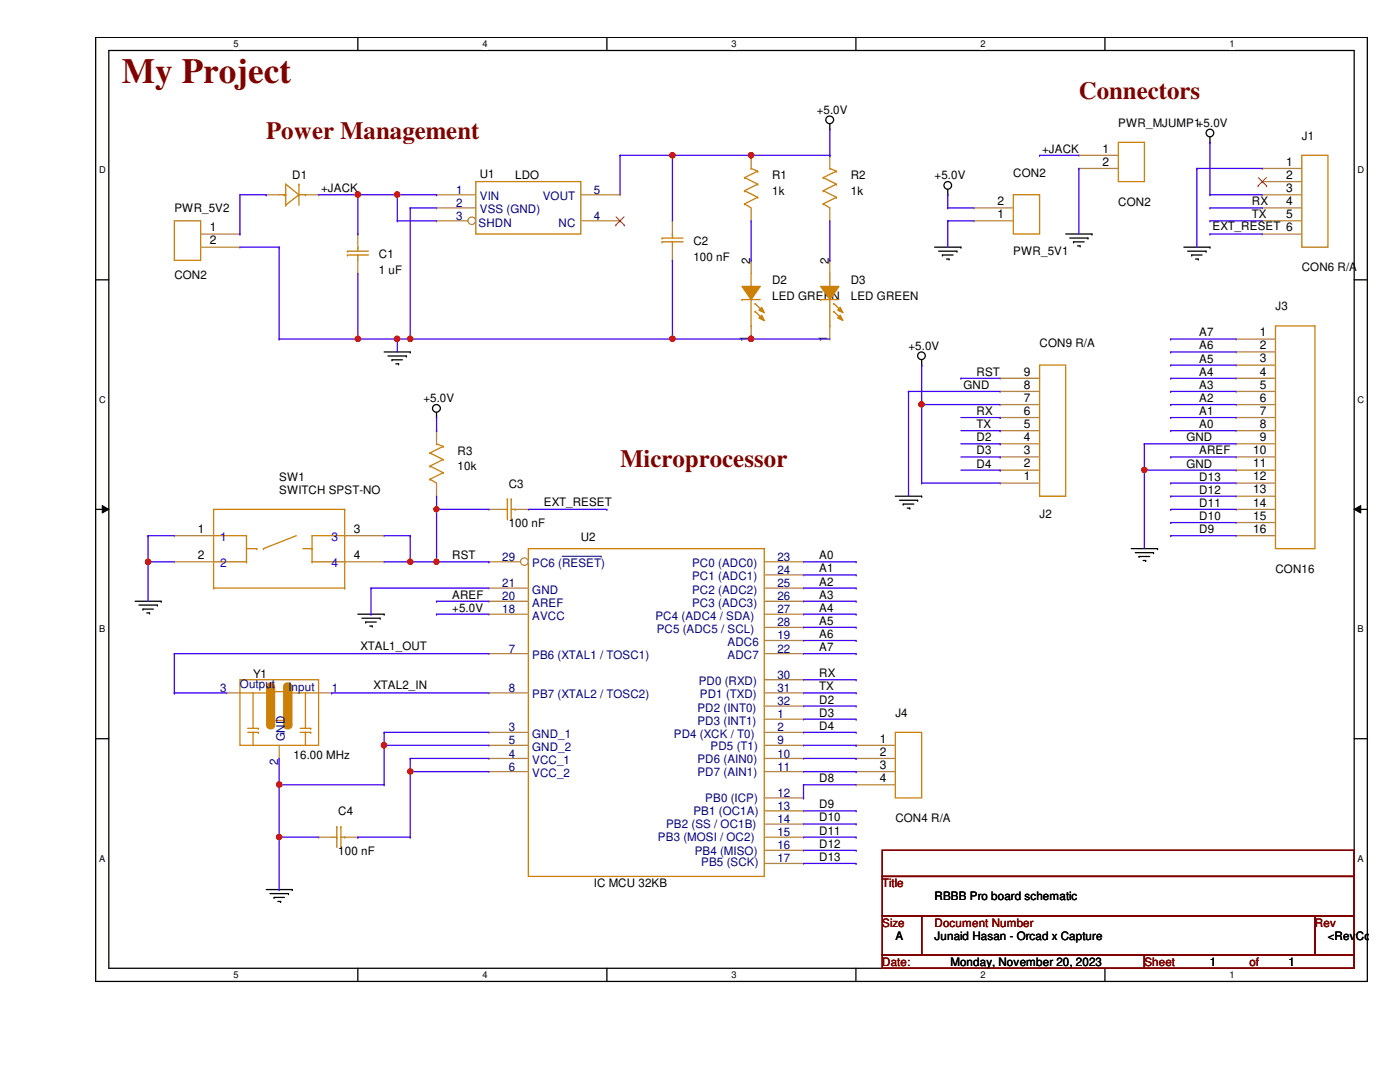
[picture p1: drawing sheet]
<svg xmlns="http://www.w3.org/2000/svg" width="279mm" height="216mm" viewBox="0 0 279 216" stroke-linecap="round" stroke-linejoin="round" font-family="sans-serif">
<path d="M19.1 7.5h253.8v188.3h-253.8zM21.7 10.1h248.6v183.1h-248.6z" fill="none" stroke="#000" stroke-width=".25"/>
<g fill="#fff">
<path d="M46.6 7.7h1v2.1h-1z"/>
<path d="M46.6 193.5h1v2.1h-1z"/>
</g>
<path d="M71.4 7.5v2.6M71.4 193.2v2.6" fill="none" stroke="#000" stroke-width=".25"/>
<g fill="#fff">
<path d="M96.3 7.7h1v2.1h-1z"/>
<path d="M96.3 193.5h1v2.1h-1z"/>
</g>
<path d="M121.1 7.5v2.6M121.1 193.2v2.6" fill="none" stroke="#000" stroke-width=".25"/>
<g fill="#fff">
<path d="M146 7.7h1v2.1h-1z"/>
<path d="M146 193.5h1v2.1h-1z"/>
</g>
<path d="M170.8 7.5v2.6M170.8 193.2v2.6" fill="none" stroke="#000" stroke-width=".25"/>
<g fill="#fff">
<path d="M195.7 7.7h1v2.1h-1z"/>
<path d="M195.7 193.5h1v2.1h-1z"/>
</g>
<path d="M220.5 7.5v2.6M220.5 193.2v2.6" fill="none" stroke="#000" stroke-width=".25"/>
<g fill="#fff">
<path d="M245.4 7.7h1v2.1h-1z"/>
<path d="M245.4 193.5h1v2.1h-1z"/>
<path d="M19.8 32.9h1.3v2.1h-1.3z"/>
<path d="M270.9 32.9h1.3v2.1h-1.3z"/>
<path d="M19.8 78.7h1.3v2.1h-1.3z"/>
<path d="M270.9 78.7h1.3v2.1h-1.3z"/>
</g>
<path d="M19.1 55.8h2.6M270.3 55.8h2.6" fill="none" stroke="#000" stroke-width=".25"/>
<g fill="#fff">
<path d="M19.8 124.5h1.2v2.1h-1.2z"/>
<path d="M270.9 124.5h1.3v2.1h-1.3z"/>
</g>
<path d="M19.1 101.6h2.6M270.3 101.6h2.6" fill="none" stroke="#000" stroke-width=".25"/>
<path d="M20.4 100.9l1.3 .7-1.3 .8zM270.3 101.6l1.3-.7v1.5z" fill="#000"/>
<path d="M20.4 100.9l1.3 .7-1.3 .8zM270.3 101.6l1.3-.7v1.5z" fill="none" stroke="#000" stroke-width=".2"/>
<g fill="#fff">
<path d="M19.8 170.3h1.2v2h-1.2z"/>
<path d="M270.9 170.3h1.3v2h-1.3z"/>
</g>
<g fill="none" stroke="#000" stroke-width=".25">
<path d="M165.6 25.8h.1M165.6 24.7v1.1M189.1 38.9h.1M189.1 37.8v1.1M241.5 28.4h.1M241.5 27.3v1.1M186.5 49.3h5.3M187.3 50.1h3.7M188.1 50.9h.1M188.1 50.9h2.1M188.9 51.7h.5M189.4 51.7h.1"/>
<path d="M191 50.1h.1M191.8 49.3h.1M212.7 46.7h5.2M213.5 47.5h3.6M214.2 48.3h.1M214.2 48.3h2.2M215.1 49.1h.5M215.6 49.1h.1M217.1 47.5h.1M217.9 46.7h.1M236.3 49.3h5.2M237 50.1h3.7"/>
<path d="M237.8 50.9h.1M237.8 50.9h2.1M238.6 51.7h.5M239.1 51.7h.1M240.7 50.1h.1M241.5 49.3h.1M76.7 70.2h5.2M77.4 71h3.7M78.2 71.8h.1M78.2 71.8h2.1M79 72.6h.5M79.5 72.6h.1"/>
<path d="M81.1 71h.1M81.9 70.2h.1M183.9 72.9h.1M183.9 71.8v1.1M87.1 83.3h.1M87.1 82.3v1M178.7 99h5.2M179.5 99.8h3.6M183.1 99.8h.1M183.9 99h.1M27 120h5.2M32.2 120h.1"/>
<path d="M180.3 100.6h.1M180.3 100.6h2.1M181.1 101.4h.5M181.6 101.4h.1M225.8 109.5h5.2M226.6 110.3h3.6M227.3 111h.1M227.3 111h2.1M228.1 111.8h.5M228.6 111.8h.1M230.2 110.3h.1M231 109.5h.1"/>
<path d="M27.7 120.7h3.7M28.5 121.5h.1M28.5 121.5h2.1M29.3 122.3h.5M29.8 122.3h.1M31.4 120.7h.1M71.4 122.6h5.3M72.2 123.4h3.7M73 124.1h.1M73 124.1h2.1M73.8 124.9h.5M74.3 124.9h.1"/>
<path d="M75.9 123.4h.1M76.7 122.6h.1M19.1 147.4h2.6M270.3 147.4h2.6M53.1 177.5h5.2M53.9 178.3h3.7M54.7 179.1h.1M54.7 179.1h2.1M55.5 179.9h.5M56 179.9h.1M57.6 178.3h.1M58.3 177.5h.1"/>
<circle cx="165.6" cy="23.9" r=".77"/>
<circle cx="189.1" cy="37" r=".76"/>
<circle cx="241.5" cy="26.5" r=".76"/>
<circle cx="183.9" cy="71" r=".76"/>
<circle cx="87.1" cy="81.5" r=".77"/>
</g>
<path d="M176.1 169.7h94.2v5.2h-94.2zM176.1 174.9h94.2v7.9h-94.2zM176.1 182.8h7.8v7.8h-7.8zM176.1 190.6h52.3v2.6h-52.3zM183.9 182.8h78.5v7.8h-78.5zM228.4 190.6h41.9v2.6h-41.9zM262.4 182.8h7.9v7.8h-7.9z" fill="none" stroke="#800000" stroke-width=".25"/>
<path d="M148.1 59.8h.1M148.1 59.8h3.6M149.9 57.1h.1M149.9 54.6v2.5M149.9 59.8v5.2M149.9 65h.1M150.7 60.6h.1M150.7 62.1h.1M150.7 60.6l1.6 1.5M150.7 62.1l1.6 1.6" fill="none" stroke="#cc8006" stroke-width=".25"/>
<path d="M148.1 57.1h3.6l-1.8 2.7z" fill-rule="evenodd" fill="#cc8006"/>
<path d="M148.1 57.1h3.6l-1.8 2.7z" fill="none" stroke="#cc8006" stroke-width=".25"/>
<path d="M152 62.9l.5 1.1-1-.5z" fill-rule="evenodd" fill="#cc8006"/>
<path d="M152 62.9l.5 1.1-1-.5z" fill="none" stroke="#cc8006" stroke-width=".25"/>
<path d="M151.5 61.9l.5-.6 .5 1.1z" fill-rule="evenodd" fill="#cc8006"/>
<g fill="none" stroke="#cc8006" stroke-width=".25">
<path d="M69.3 50.9h.1M69.3 50.1h.1M69.3 50.9h4.2M69.3 50.1h4.2M71.4 49.3h.1M71.4 50.9h.1M71.4 49.3v.8M71.4 50.9v1M151.5 61.9l.5-.6 .5 1.1zM207.5 72.9h5.2v26.1h-5.2zM254.6 65h7.8v44.5h-7.8zM85.8 93h.1"/>
<path d="M85.8 90.4h.1M85.8 95.6h.1M85.8 93l2.6 1.3M85.8 90.4l2.6 1.3M85.8 95.6l1.3 .8M87.1 88.6h.1M87.1 88.6l1.3 .5M88.4 94.3h.1M88.4 91.7h.1M88.4 89.1h.1M88.4 94.3l-2.6 1.3M88.4 91.7l-2.6 1.3"/>
<path d="M88.4 89.1l-2.6 1.3M42.6 117.3h.1M42.6 101.6h.1M42.6 101.6v15.7M42.6 117.3h26.2M42.6 101.6h26.2M42.6 106.9h6.6M42.6 112.1h6.6M49.2 106.9h.1M49.2 112.1h.1M49.2 109.5h2.1M49.2 106.9v5.2"/>
<path d="M51.3 109.5h.1M52.6 109.5h.1M59.1 106.9l-6.5 2.6M60.5 109.5h1.8M62.3 109.5h.1M62.3 112.1h.1M62.3 112.1h6.5M68.8 117.3h.1M68.8 101.6h.1M68.8 106.9h.1M68.8 112.1h.1M68.8 101.6v15.7"/>
<path d="M68.8 106.9h-6.5v5.2M47.9 135.6h15.7v13.1h-15.7zM54.4 138h2.6v5.8h-2.6zM178.7 146.1h5.2v13.1h-5.2z"/>
</g>
<g fill="none" stroke="#a84" stroke-width=".25">
<path d="M71.4 54.6h.1M71.4 46.7h.1M71.4 46.7v2.6M71.4 51.9v2.7M149.9 51.9h.1M149.9 51.9v2.7M149.9 67.6h.1M149.9 65v2.6M199.6 78.1h.1M199.6 75.5h.1M199.6 75.5h7.9M199.6 78.1h7.9"/>
<path d="M246.7 67.6h.1M246.7 70.2h.1M246.7 72.9h.1M246.7 75.5h.1M246.7 78.1h.1M246.7 67.6h7.9M246.7 70.2h7.9M246.7 72.9h7.9M246.7 75.5h7.9M246.7 78.1h7.9M87.1 99h.1M87.1 85.9h.1"/>
<path d="M87.1 85.9v2.7M87.1 96.4v2.6M199.6 96.4h.1M199.6 93.8h.1M199.6 91.2h.1M199.6 88.6h.1M199.6 85.9h.1M199.6 83.3h.1M199.6 80.7h.1M199.6 80.7h7.9M199.6 83.3h7.9M199.6 85.9h7.9"/>
<path d="M199.6 88.6h7.9M199.6 91.2h7.9M199.6 93.8h7.9M199.6 96.4h7.9M246.7 80.7h.1M246.7 83.3h.1M246.7 85.9h.1M246.7 88.6h.1M246.7 91.2h.1M246.7 93.8h.1M246.7 96.4h.1M246.7 99h.1"/>
<path d="M246.7 80.7h7.9M246.7 83.3h7.9M246.7 85.9h7.9M246.7 88.6h7.9M246.7 91.2h7.9M246.7 93.8h7.9M246.7 96.4h7.9M246.7 99h7.9M34.8 106.9h.1M34.8 112.1h.1M34.8 106.9h7.8M34.8 112.1h7.8"/>
<path d="M68.8 106.9h7.9M68.8 112.1h7.9M76.7 106.9h.1M76.7 112.1h.1M246.7 101.6h.1M246.7 104.3h.1M246.7 106.9h.1M246.7 101.6h7.9M246.7 104.3h7.9M246.7 106.9h7.9M170.9 148.7h.1M170.9 151.3h.1"/>
<path d="M170.9 154h.1M170.9 156.6h.1M170.9 148.7h7.8M170.9 151.3h7.8M170.9 154h7.8M170.9 156.6h7.8"/>
</g>
<path d="M54.1 136.9v7.7" fill="none" stroke="#cc8006" stroke-width="1.6"/>
<circle cx="54.1" cy="144.6" r=".78" fill="#cc8006"/>
<path d="M57.3 136.9v7.7" fill="none" stroke="#cc8006" stroke-width="1.6"/>
<circle cx="57.3" cy="144.6" r=".78" fill="#cc8006"/>
<path d="M57.6 136.9v7.7" fill="none" stroke="#cc8006" stroke-width="1.6"/>
<circle cx="57.6" cy="144.6" r=".78" fill="#cc8006"/>
<path d="M53.9 136.9v7.7" fill="none" stroke="#cc8006" stroke-width="1.6"/>
<circle cx="53.9" cy="144.6" r=".78" fill="#cc8006"/>
<g fill="none" stroke="#cc8006" stroke-width=".25">
<path d="M148.6 38.1h.1M148.6 35.4h.1M148.6 38.1l2.6 1.3M148.6 35.4l2.6 1.3M149.9 33.6h.1M149.9 33.6l1.3 .6M151.2 39.4h.1M151.2 36.7h.1M151.2 34.2h.1M151.2 39.4l-2.6 1.3M151.2 36.7l-2.6 1.4M151.2 34.2l-2.6 1.2"/>
<path d="M223.2 28.4h5.2v7.8h-5.2zM259.8 31h5.2v18.3h-5.2zM34.8 44.1h5.2v7.8h-5.2zM148.6 40.7h.1M148.6 40.7l1.3 .8M105.5 109.5h47v65.4h-47zM47.9 138.3h6M50.5 138.3v7M57.6 138.3h6M61 138.3v7M49.4 145.3h2.2M49.4 146.1h2.2"/>
<path d="M50.5 146.1h.1M50.5 146.1v2.6M51.6 145.3h.1M51.6 146.1h.1M59.9 145.3h2.1M59.9 146.1h2.1M61 146.1h.1M61 146.1v2.6M62 145.3h.1M62 146.1h.1"/>
</g>
<g fill="none" stroke="#a84" stroke-width=".25">
<path d="M149.9 31h.1M149.9 31v2.6M215.3 31h.1M215.3 33.6h.1M215.3 33.6h7.9M215.3 31h7.9M251.9 33.6h.1M251.9 36.2h.1M251.9 38.9h.1M251.9 33.6h7.9M251.9 36.2h7.9M251.9 38.9h7.9"/>
<path d="M40 46.7h7.9M40 49.3h7.9M47.9 46.7h.1M47.9 49.3h.1M149.9 44.1h.1M149.9 41.5v2.6M251.9 41.5h.1M251.9 44.1h.1M251.9 46.7h.1M251.9 41.5h7.9M251.9 44.1h7.9M251.9 46.7h7.9"/>
<path d="M97.6 120h.1M97.6 117.3h.1M97.6 120h7.9M97.6 117.3h7.9M152.5 120h7.9M152.5 117.3h7.9M152.5 112.1h7.9M152.5 114.7h7.9M160.4 112.1h.1M160.4 114.7h.1M160.4 117.3h.1M160.4 120h.1"/>
<path d="M45.3 138.3h.1M45.3 138.3h2.6M63.6 138.3h2.6M66.2 138.3h.1M97.6 130.4h.1M97.6 138.3h.1M97.6 122.6h.1M97.6 138.3h7.9M97.6 130.4h7.9M97.6 122.6h7.9M152.5 130.4h7.9M152.5 122.6h7.9"/>
<path d="M152.5 127.8h7.9M152.5 125.2h7.9M160.4 127.8h.1M160.4 130.4h.1M160.4 122.6h.1M160.4 125.2h.1M55.7 151.3h.1M55.7 148.7v2.6M97.6 146.1h.1M97.6 151.3h.1M97.6 148.7h.1M97.6 154h.1"/>
<path d="M97.6 146.1h7.9M97.6 151.3h7.9M97.6 148.7h7.9M97.6 154h7.9M152.5 143.5h7.9M152.5 146.1h7.9M152.5 151.3h7.9M152.5 148.7h7.9M152.5 154h7.9M152.5 159.2h7.9M160.4 143.5h.1M160.4 146.1h.1"/>
<path d="M160.4 148.7h.1M160.4 151.3h.1M160.4 154h.1M160.4 159.2h.1M152.5 161.8h7.9M152.5 164.4h7.9M152.5 167h7.9M152.5 169.7h7.9M152.5 172.3h7.9M160.4 161.8h.1M160.4 164.4h.1M160.4 167h.1"/>
<path d="M160.4 169.7h.1M160.4 172.3h.1"/>
</g>
<path d="M251.1 37.1h.1M251.1 35.4l1.7 1.7M252.7 35.4l-1.6 1.7M252.8 37.1h.1" fill="none" stroke="#804000" stroke-width=".2"/>
<circle cx="104.7" cy="112.1" r=".75" fill="#fff"/>
<g fill="none" stroke="#a84" stroke-width=".25">
<path d="M87.1 38.9h.1M87.1 38.9h7.9M87.1 41.5h.1M87.1 41.5h7.9M194.4 44.1h.1M194.4 41.5h.1M194.4 44.1h7.8M194.4 41.5h7.8M97.6 112.1h.1M97.6 101.6h.1M97.6 112.1h6.3M97.6 101.6h2.6"/>
<path d="M102.8 101.6h2.7M105.5 101.6h.1M152.5 135.6h7.9M152.5 138.3h7.9M160.4 135.6h.1M160.4 138.3h.1M152.5 140.9h7.9M160.4 140.9h.1M63.6 167h.1M63.6 167h2.6M68.8 167h2.6M71.4 167h.1"/>
<circle cx="104.7" cy="112.1" r=".75"/>
</g>
<path d="M112.2 111h7.8M120 111h.1" fill="none" stroke="#000080" stroke-width=".2"/>
<g fill="none" stroke="#cc8006" stroke-width=".25">
<path d="M95 36.2h20.9v10.5h-20.9zM202.2 38.9h5.3v7.8h-5.3zM101.3 99.6h.1M101.3 99.6v4.1M102 99.6h.1M102 99.6v4.1M100.2 101.6h1.1M101.3 101.6h.1M102 101.6h.8M102.8 101.6h.1M66.2 167h1M67.2 165h.1"/>
<path d="M67.2 167h.1M67.2 165v4.1M68 165h.1M68 165v4.1M68 167h.8M68.8 167h.1"/>
</g>
<circle cx="94.2" cy="44" r=".75" fill="#fff"/>
<g fill="none" stroke="#a84" stroke-width=".25">
<path d="M115.9 38.9h7.8M123.7 38.9h.1M165.6 31h.1M165.6 31v2.6M87.1 44.1h.1M87.1 44.1h6.3M115.9 44.1h7.8M123.7 44.1h.1M165.6 44.1h.1M165.6 41.5v2.6"/>
<circle cx="94.2" cy="44" r=".75"/>
</g>
<path d="M122.9 44.9h.1M122.9 43.3l1.7 1.6M124.5 43.3l-1.6 1.6M124.6 44.9h.1" fill="none" stroke="#804000" stroke-width=".2"/>
<g fill="none" stroke="#cc8006" stroke-width=".25">
<path d="M164.3 38.1h.1M164.3 35.4h.1M164.3 38.1l2.6 1.3M164.3 35.4l2.6 1.3M165.6 33.6h.1M165.6 33.6l1.3 .6M166.9 39.4h.1M166.9 36.7h.1M166.9 34.2h.1M166.9 39.4l-2.6 1.3M166.9 36.7l-2.6 1.4M166.9 34.2l-2.6 1.2"/>
<path d="M163.8 59.8h.1M163.8 59.8h3.6M164.3 40.7h.1M164.3 40.7l1.3 .8M165.6 57.1h.1M165.6 54.6v2.5M165.6 59.8v5.2M165.6 65h.1M166.4 60.6h.1M166.4 62.1h.1M166.4 60.6l1.6 1.5M166.4 62.1l1.6 1.6"/>
</g>
<path d="M163.8 57.1h3.6l-1.8 2.7z" fill-rule="evenodd" fill="#cc8006"/>
<path d="M163.8 57.1h3.6l-1.8 2.7z" fill="none" stroke="#cc8006" stroke-width=".25"/>
<path d="M167.7 62.9l.5 1.1-1-.5z" fill-rule="evenodd" fill="#cc8006"/>
<path d="M167.7 62.9l.5 1.1-1-.5z" fill="none" stroke="#cc8006" stroke-width=".25"/>
<path d="M167.7 61.3l.5 1.1-1-.5z" fill-rule="evenodd" fill="#cc8006"/>
<g fill="none" stroke="#cc8006" stroke-width=".25">
<path d="M55.7 38.9h1.3M56.8 38.9h.1M57 38.9h.1M57 36.7h.1M57 36.7v4.2M57 36.7l2.6 2.2M59.6 36.7h.1M59.6 38.9h.1M59.6 38.9h1.4M59.6 36.7v4.2M59.6 38.9l-2.6 2M61 38.9h.1"/>
<path d="M57 40.9h.1M132.1 48.3h.1M132.1 47.5h.1M132.1 48.3h4.2M132.1 47.5h4.2M134.2 46.7h.1M134.2 48.3h.1M134.2 46.7v.8M134.2 48.3v1M167.7 61.3l.5 1.1-1-.5z"/>
</g>
<path d="M53.1 38.9h.1M53.1 38.9h2.6M61 38.9h2.6M63.6 38.9h.1M134.2 51.9h.1M134.2 44.1h.1M134.2 44.1v2.6M134.2 49.3v2.6M165.6 51.9h.1M165.6 51.9v2.7M165.6 67.6h.1M165.6 65v2.6" fill="none" stroke="#a84" stroke-width=".25"/>
<path d="M63.6 38.9h7.8M71.4 38.9h.1M55.7 49.3v18.3M55.7 67.6h.1M55.7 67.6h15.7M71.4 67.6h.1M149.9 67.6h.1M149.9 67.6h15.7" fill="none" stroke="#4200ff" stroke-width=".25"/>
<circle cx="71.4" cy="38.8" r=".51" fill="#f00"/>
<circle cx="71.4" cy="38.8" r=".51" fill="none" stroke="#f00" stroke-width=".25"/>
<path d="M79.3 38.9h.1M79.3 38.9v5.2M79.3 38.9h7.8M87.1 38.9h.1M79.3 44.1h.1M79.3 44.1h7.8" fill="none" stroke="#4200ff" stroke-width=".25"/>
<circle cx="79.2" cy="38.8" r=".51" fill="#f00"/>
<circle cx="79.2" cy="38.8" r=".51" fill="none" stroke="#f00" stroke-width=".25"/>
<path d="M81.9 41.5h.1M81.9 41.5h5.2M81.9 41.5v26.1M81.9 67.6h.1M81.9 67.6h52.3M134.2 67.6h.1" fill="none" stroke="#4200ff" stroke-width=".25"/>
<circle cx="81.9" cy="67.6" r=".51" fill="#f00"/>
<circle cx="81.9" cy="67.6" r=".51" fill="none" stroke="#f00" stroke-width=".25"/>
<g fill="none" stroke="#4200ff" stroke-width=".25">
<path d="M123.7 31h.1M123.7 31v7.9M123.7 31h10.5M134.2 31h.1M149.9 31h15.7M165.6 31h.1M165.6 25.8v5.2M189.1 38.9h.1M189.1 38.9v2.6M215.3 33.6h.1M215.3 33.6v13.1M238.8 33.6h.1"/>
<path d="M238.8 33.6h13.1M238.8 33.6v15.7M241.5 28.4h.1M241.5 38.9h.1M241.5 28.4v10.5M241.5 38.9h10.4M149.9 51.9h.1M149.9 44.1v7.8M165.6 51.9h.1M165.6 44.1v7.8M189.1 41.5h.1M189.1 44.1h.1"/>
<path d="M189.1 44.1v5.2M189.1 41.5h5.3M189.1 44.1h5.3M79.3 67.6h.1M79.3 67.6v2.6M79.3 67.6h2.6M81.9 67.6h.1M181.3 78.1h.1M181.3 78.1v20.9M181.3 78.1h18.3M183.9 72.9h.1M183.9 72.9v7.8"/>
</g>
<circle cx="183.9" cy="80.7" r=".51" fill="#f00"/>
<circle cx="183.9" cy="80.7" r=".51" fill="none" stroke="#f00" stroke-width=".25"/>
<path d="M183.9 96.4h.1M183.9 80.7h.1M183.9 96.4h15.7M183.9 80.7h15.7M183.9 80.7v15.7M228.4 93.8h.1M228.4 93.8v15.7" fill="none" stroke="#4200ff" stroke-width=".25"/>
<circle cx="228.4" cy="93.8" r=".51" fill="#f00"/>
<circle cx="228.4" cy="93.8" r=".51" fill="none" stroke="#f00" stroke-width=".25"/>
<path d="M228.4 88.6h.1M228.4 88.6h18.3M228.4 88.6v5.2M29.5 112.1h.1M29.5 106.9h.1M29.5 112.1h5.3M29.5 106.9v13.1M29.5 106.9h5.3" fill="none" stroke="#4200ff" stroke-width=".25"/>
<circle cx="29.5" cy="112.1" r=".51" fill="#f00"/>
<circle cx="29.5" cy="112.1" r=".51" fill="none" stroke="#f00" stroke-width=".25"/>
<path d="M76.7 112.1h10.4M76.7 106.9h5.2M81.9 112.1h.1M81.9 106.9h.1M81.9 106.9v5.2M87.1 112.1h.1" fill="none" stroke="#4200ff" stroke-width=".25"/>
<circle cx="81.9" cy="112.1" r=".51" fill="#f00"/>
<circle cx="81.9" cy="112.1" r=".51" fill="none" stroke="#f00" stroke-width=".25"/>
<path d="M87.1 99v13.1M87.1 101.6h.1M87.1 112.1h.1M87.1 112.1h10.5M87.1 101.6h10.5M97.6 112.1h.1" fill="none" stroke="#4200ff" stroke-width=".25"/>
<circle cx="87.1" cy="101.6" r=".49" fill="#f00"/>
<circle cx="87.1" cy="101.6" r=".49" fill="none" stroke="#f00" stroke-width=".25"/>
<circle cx="87.1" cy="112.1" r=".5" fill="#f00"/>
<circle cx="87.1" cy="112.1" r=".5" fill="none" stroke="#f00" stroke-width=".25"/>
<g fill="none" stroke="#4200ff" stroke-width=".25">
<path d="M74 117.3h.1M74 117.3h23.6M74 117.3v5.3M34.8 130.4h.1M34.8 138.3h.1M34.8 130.4h62.8M34.8 130.4v7.9M34.8 138.3h10.5M66.2 138.3h.1M66.2 138.3h31.4M74 122.6h.1M55.7 156.6h.1"/>
<path d="M55.7 151.3v15.7M55.7 156.6h21M76.7 146.1h.1M76.7 148.7h.1M76.7 146.1h20.9M76.7 146.1v2.6M55.7 167h.1"/>
</g>
<circle cx="55.7" cy="156.5" r=".51" fill="#f00"/>
<circle cx="55.7" cy="156.5" r=".51" fill="none" stroke="#f00" stroke-width=".25"/>
<path d="M76.7 148.7h.1M76.7 156.6h.1M76.7 148.7h20.9M76.7 148.7v7.9" fill="none" stroke="#4200ff" stroke-width=".25"/>
<circle cx="76.6" cy="148.7" r=".51" fill="#f00"/>
<circle cx="76.6" cy="148.7" r=".51" fill="none" stroke="#f00" stroke-width=".25"/>
<path d="M55.7 167h.1M55.7 177.5h.1M55.7 167h7.9M55.7 167v10.5" fill="none" stroke="#4200ff" stroke-width=".25"/>
<circle cx="55.7" cy="167" r=".5" fill="#f00"/>
<circle cx="55.7" cy="167" r=".5" fill="none" stroke="#f00" stroke-width=".25"/>
<path d="M81.9 151.3h.1M81.9 154h.1M81.9 151.3h15.7M81.9 151.3v2.7M81.9 154h15.7M71.4 167h.1M71.4 167h10.5" fill="none" stroke="#4200ff" stroke-width=".25"/>
<circle cx="81.9" cy="153.9" r=".5" fill="#f00"/>
<circle cx="81.9" cy="153.9" r=".5" fill="none" stroke="#f00" stroke-width=".25"/>
<g fill="none" stroke="#4200ff" stroke-width=".25">
<path d="M79.3 38.9h.1M79.3 38.9h-7.9v7.8M207.5 31h.1M207.5 31h7.8M71.4 46.7h.1M71.4 54.6v13M241.5 41.5h.1M241.5 44.1h.1M241.5 46.7h.1M241.5 41.5h10.4M241.5 44.1h10.4M241.5 46.7h10.4"/>
<path d="M71.4 67.6h.1M191.8 75.5h.1M191.8 75.5h7.8M233.6 67.6h.1M233.6 70.2h.1M233.6 72.9h.1M233.6 75.5h.1M233.6 78.1h.1M233.6 75.5h13.1M233.6 67.6h13.1M233.6 70.2h13.1M233.6 72.9h13.1"/>
<path d="M233.6 78.1h13.1M87.1 85.9h.1M87.1 83.3v2.6M191.8 83.3h7.8M191.8 85.9h7.8M191.8 88.6h7.8M191.8 91.2h7.8M191.8 93.8h7.8M199.6 83.3h.1M199.6 85.9h.1M199.6 88.6h.1M199.6 91.2h.1"/>
<path d="M199.6 93.8h.1M228.4 93.8h.1M228.4 93.8h18.3M233.6 80.7h.1M233.6 83.3h.1M233.6 85.9h.1M233.6 91.2h.1M233.6 96.4h.1M233.6 99h.1M233.6 83.3h13.1M233.6 85.9h13.1M233.6 91.2h13.1"/>
<path d="M233.6 80.7h13.1M233.6 96.4h13.1M233.6 99h13.1M87.1 120h.1M87.1 120h10.5M105.5 101.6h15.6M121.1 101.6h.1M160.4 120h10.5M160.4 112.1h10.5M160.4 114.7h10.5M160.4 117.3h10.5M170.9 112.1h.1"/>
<path d="M170.9 114.7h.1M170.9 117.3h.1M170.9 120h.1M233.6 101.6h.1M233.6 104.3h.1M233.6 106.9h.1M233.6 101.6h13.1M233.6 104.3h13.1M233.6 106.9h13.1M87.1 122.6h.1M87.1 122.6h10.5M160.4 122.6h10.5"/>
<path d="M160.4 125.2h10.5M160.4 127.8h10.5M160.4 130.4h10.5M160.4 135.6h10.5M160.4 138.3h10.5M170.9 122.6h.1M170.9 125.2h.1M170.9 127.8h.1M170.9 130.4h.1M170.9 135.6h.1M170.9 138.3h.1M81.9 154v13"/>
<path d="M160.4 156.6h.1M160.4 159.2h.1M160.4 140.9h10.5M160.4 143.5h10.5M160.4 146.1h10.5M160.4 148.7h10.5M160.4 151.3h10.5M160.4 154h10.5M160.4 156.6h10.5M160.4 156.6v2.6M170.9 140.9h.1M170.9 143.5h.1"/>
<path d="M170.9 146.1h.1M170.9 148.7h.1M170.9 151.3h.1M170.9 154h.1M81.9 167h.1M160.4 161.8h10.5M160.4 164.4h10.5M160.4 167h10.5M160.4 169.7h10.5M160.4 172.3h10.5M170.9 161.8h.1M170.9 164.4h.1"/>
<path d="M170.9 167h.1M170.9 169.7h.1M170.9 172.3h.1"/>
</g>
<circle cx="71.4" cy="67.6" r=".51" fill="#f00"/>
<circle cx="71.4" cy="67.6" r=".51" fill="none" stroke="#f00" stroke-width=".25"/>
<path d="M71.4 67.6h7.9M79.3 67.6h.1" fill="none" stroke="#4200ff" stroke-width=".25"/>
<circle cx="79.2" cy="67.6" r=".51" fill="#f00"/>
<circle cx="79.2" cy="67.6" r=".51" fill="none" stroke="#f00" stroke-width=".25"/>
<path d="M134.2 31h.1M134.2 31v13.1M134.2 31h15.7M149.9 31h.1" fill="none" stroke="#4200ff" stroke-width=".25"/>
<circle cx="134.2" cy="31" r=".51" fill="#f00"/>
<circle cx="134.2" cy="31" r=".51" fill="none" stroke="#f00" stroke-width=".25"/>
<circle cx="149.9" cy="31" r=".51" fill="#f00"/>
<circle cx="149.9" cy="31" r=".51" fill="none" stroke="#f00" stroke-width=".25"/>
<path d="M134.2 51.9v15.7M134.2 67.6h.1M134.2 67.6h15.7M149.9 67.6h.1" fill="none" stroke="#4200ff" stroke-width=".25"/>
<circle cx="134.2" cy="67.6" r=".51" fill="#f00"/>
<circle cx="134.2" cy="67.6" r=".51" fill="none" stroke="#f00" stroke-width=".25"/>
<circle cx="149.9" cy="67.6" r=".51" fill="#f00"/>
<circle cx="149.9" cy="67.6" r=".51" fill="none" stroke="#f00" stroke-width=".25"/>
<path d="M53.1 38.9h.1M53.1 38.9h-5.2v7.8M47.9 46.7h.1M47.9 49.3h7.8M55.7 49.3h.1" fill="none" stroke="#4200ff" stroke-width=".25"/>
<circle cx="71.4" cy="38.8" r=".51" fill="#f00"/>
<circle cx="71.4" cy="38.8" r=".51" fill="none" stroke="#f00" stroke-width=".25"/>
<circle cx="79.2" cy="38.8" r=".51" fill="#f00"/>
<circle cx="79.2" cy="38.8" r=".51" fill="none" stroke="#f00" stroke-width=".25"/>
<circle cx="81.9" cy="67.6" r=".51" fill="#f00"/>
<circle cx="81.9" cy="67.6" r=".51" fill="none" stroke="#f00" stroke-width=".25"/>
<circle cx="183.9" cy="80.7" r=".51" fill="#f00"/>
<circle cx="183.9" cy="80.7" r=".51" fill="none" stroke="#f00" stroke-width=".25"/>
<circle cx="228.4" cy="93.8" r=".51" fill="#f00"/>
<circle cx="228.4" cy="93.8" r=".51" fill="none" stroke="#f00" stroke-width=".25"/>
<circle cx="29.5" cy="112.1" r=".51" fill="#f00"/>
<circle cx="29.5" cy="112.1" r=".51" fill="none" stroke="#f00" stroke-width=".25"/>
<circle cx="81.9" cy="112.1" r=".51" fill="#f00"/>
<circle cx="81.9" cy="112.1" r=".51" fill="none" stroke="#f00" stroke-width=".25"/>
<circle cx="87.1" cy="101.6" r=".49" fill="#f00"/>
<circle cx="87.1" cy="101.6" r=".49" fill="none" stroke="#f00" stroke-width=".25"/>
<circle cx="87.1" cy="112.1" r=".5" fill="#f00"/>
<circle cx="87.1" cy="112.1" r=".5" fill="none" stroke="#f00" stroke-width=".25"/>
<circle cx="55.7" cy="156.5" r=".51" fill="#f00"/>
<circle cx="55.7" cy="156.5" r=".51" fill="none" stroke="#f00" stroke-width=".25"/>
<circle cx="76.6" cy="148.7" r=".51" fill="#f00"/>
<circle cx="76.6" cy="148.7" r=".51" fill="none" stroke="#f00" stroke-width=".25"/>
<circle cx="55.7" cy="167" r=".5" fill="#f00"/>
<circle cx="55.7" cy="167" r=".5" fill="none" stroke="#f00" stroke-width=".25"/>
<circle cx="81.9" cy="153.9" r=".5" fill="#f00"/>
<circle cx="81.9" cy="153.9" r=".5" fill="none" stroke="#f00" stroke-width=".25"/>
<circle cx="71.4" cy="67.6" r=".51" fill="#f00"/>
<circle cx="71.4" cy="67.6" r=".51" fill="none" stroke="#f00" stroke-width=".25"/>
<circle cx="79.2" cy="67.6" r=".51" fill="#f00"/>
<circle cx="79.2" cy="67.6" r=".51" fill="none" stroke="#f00" stroke-width=".25"/>
<circle cx="134.2" cy="31" r=".51" fill="#f00"/>
<circle cx="134.2" cy="31" r=".51" fill="none" stroke="#f00" stroke-width=".25"/>
<circle cx="149.9" cy="31" r=".51" fill="#f00"/>
<circle cx="149.9" cy="31" r=".51" fill="none" stroke="#f00" stroke-width=".25"/>
<circle cx="134.2" cy="67.6" r=".51" fill="#f00"/>
<circle cx="134.2" cy="67.6" r=".51" fill="none" stroke="#f00" stroke-width=".25"/>
<circle cx="149.9" cy="67.6" r=".51" fill="#f00"/>
<circle cx="149.9" cy="67.6" r=".51" fill="none" stroke="#f00" stroke-width=".25"/>
<text font-size="7" fill="#800000" x="24.3" y="16.5">My Project</text>
<g font-size="5" fill="#800000">
<text x="215.3" y="19.9">Connectors</text>
<text x="53.1" y="27.7">Power Management</text>
<text x="123.7" y="93.1">Microprocessor</text>
</g>
<g font-size="2.4">
<text x="220" y="30.4">1</text>
<text x="220" y="33.1">2</text>
<text x="256.7" y="33.1">1</text>
<text x="256.7" y="35.7">2</text>
<text x="199.1" y="40.9">2</text>
<text x="256.7" y="38.3">3</text>
<text x="256.7" y="40.9">4</text>
<text x="41.9" y="46.1">1</text>
<text x="199.1" y="43.5">1</text>
<text x="256.7" y="43.5">5</text>
<text x="41.9" y="48.8">2</text>
<text x="149.4" y="68.2" transform="rotate(-90 149.4 68.2)">1</text>
<text x="165.1" y="68.2" transform="rotate(-90 165.1 68.2)">1</text>
<text x="251.4" y="67.1">1</text>
<text x="251.4" y="69.7">2</text>
<text x="204.3" y="77.6">8</text>
<text x="204.3" y="74.9">9</text>
<text x="251.4" y="72.3">3</text>
<text x="251.4" y="74.9">4</text>
<text x="251.4" y="77.6">5</text>
<text x="204.3" y="82.8">6</text>
<text x="204.3" y="80.2">7</text>
<text x="251.4" y="80.2">6</text>
<text x="251.4" y="82.8">7</text>
<text x="204.3" y="88">4</text>
<text x="204.3" y="85.4">5</text>
<text x="251.4" y="85.4">8</text>
<text x="251.4" y="88">9</text>
<text x="204.3" y="95.8">1</text>
<text x="204.3" y="93.3">2</text>
<text x="204.3" y="90.6">3</text>
<text x="250.1" y="90.6">10</text>
<text x="250.1" y="93.3">11</text>
<text x="250.1" y="95.8">12</text>
<text x="250.1" y="98.5">13</text>
<text x="250.1" y="101.1">14</text>
<text x="39.5" y="106.3">1</text>
<text x="70.6" y="106.3">3</text>
<text x="250.1" y="103.7">15</text>
<text x="250.1" y="106.3">16</text>
<text x="39.5" y="111.5">2</text>
<text x="70.6" y="111.5">4</text>
<text x="175.6" y="148.2">1</text>
<text x="175.6" y="150.8">2</text>
<text x="175.6" y="153.4">3</text>
<text x="175.6" y="156">4</text>
</g>
<g font-size="2.4" fill="#00c">
<text x="43.9" y="108">1</text>
<text x="66.2" y="108">3</text>
<text x="43.9" y="113.2">2</text>
<text x="66.2" y="113.2">4</text>
</g>
<g font-size="2.3">
<text x="163" y="22.7">+5.0V</text>
<text x="223.2" y="25.3">PWR_MJUMP1+5.0V</text>
<text x="259.8" y="27.9">J1</text>
<text x="58.3" y="35.8">D1</text>
<text x="95.8" y="35.5">U1</text>
<text x="102.8" y="35.8">LDO</text>
<text x="154.1" y="35.8">R1</text>
<text x="169.8" y="35.8">R2</text>
<text x="186.5" y="35.8">+5.0V</text>
<text x="202.2" y="35.3">CON2</text>
<text x="208" y="30.5">+JACK</text>
<text x="64.1" y="38.4">+JACK</text>
<text x="154.1" y="38.9">1k</text>
<text x="169.8" y="38.9">1k</text>
<text x="223.2" y="41">CON2</text>
<text x="249.9" y="41">RX</text>
<text x="34.8" y="42.3">PWR_5V2</text>
<text x="242" y="46">EXT_RESET 6</text>
<text x="249.9" y="43.6">TX</text>
<text x="75.6" y="51.5">C1</text>
<text x="138.4" y="52">100 nF</text>
<text x="138.4" y="48.9">C2</text>
<text x="149.7" y="52.7" transform="rotate(-90 149.7 52.7)">2</text>
<text x="165.4" y="52.7" transform="rotate(-90 165.4 52.7)">2</text>
<text x="202.2" y="51">PWR_5V1</text>
<text x="34.8" y="55.7">CON2</text>
<text x="75.6" y="54.6">1 uF</text>
<text x="154.1" y="56.7">D2</text>
<text x="154.1" y="59.9">LED GREEN</text>
<text x="169.8" y="56.7">D3</text>
<text x="169.8" y="59.9">LED GREEN</text>
<text x="259.8" y="54.1">CON6 R/A</text>
<text x="254.6" y="61.9">J3</text>
<text x="181.3" y="69.8">+5.0V</text>
<text x="207.5" y="69.3">CON9 R/A</text>
<text x="239.4" y="67.1">A7</text>
<text x="239.4" y="69.7">A6</text>
<text x="192.3" y="77.6">GND</text>
<text x="194.9" y="75">RST</text>
<text x="239.4" y="72.3">A5</text>
<text x="239.4" y="75">A4</text>
<text x="239.4" y="77.6">A3</text>
<text x="84.5" y="80.3">+5.0V</text>
<text x="194.9" y="82.8">RX</text>
<text x="239.4" y="80.2">A2</text>
<text x="239.4" y="82.8">A1</text>
<text x="194.9" y="85.4">TX</text>
<text x="194.9" y="88.1">D2</text>
<text x="236.8" y="88.1">GND</text>
<text x="239.4" y="85.4">A0</text>
<text x="55.7" y="96">SW1</text>
<text x="91.3" y="93.9">10k</text>
<text x="91.3" y="90.7">R3</text>
<text x="194.9" y="90.7">D3</text>
<text x="194.9" y="93.3">D4</text>
<text x="236.8" y="93.3">GND</text>
<text x="239.4" y="90.7">AREF</text>
<text x="239.4" y="95.9">D13</text>
<text x="55.7" y="98.6">SWITCH SPST-NO</text>
<text x="101.5" y="97.3">C3</text>
<text x="108.5" y="100.9">EXT_RESET</text>
<text x="239.4" y="98.5">D12</text>
<text x="239.4" y="101.1">D11</text>
<text x="101.5" y="105.1">100 nF</text>
<text x="115.9" y="108">U2</text>
<text x="207.5" y="103.3">J2</text>
<text x="239.4" y="103.8">D10</text>
<text x="239.4" y="106.4">D9</text>
<text x="90.3" y="111.6">RST</text>
<text x="163.5" y="111.6">A0</text>
<text x="90.3" y="119.5">AREF</text>
<text x="163.5" y="114.2">A1</text>
<text x="163.5" y="116.8">A2</text>
<text x="163.5" y="119.5">A3</text>
<text x="254.6" y="114.3">CON16</text>
<text x="90.3" y="122">+5.0V</text>
<text x="163.5" y="122">A4</text>
<text x="163.5" y="124.7">A5</text>
<text x="71.9" y="129.7">XTAL1_OUT</text>
<text x="163.5" y="127.3">A6</text>
<text x="163.5" y="129.9">A7</text>
<text x="50.5" y="135.2">Y1</text>
<text x="74.5" y="137.5">XTAL2_IN</text>
<text x="163.5" y="135.1">RX</text>
<text x="163.5" y="137.8">TX</text>
<text x="163.5" y="140.4">D2</text>
<text x="163.5" y="143">D3</text>
<text x="178.7" y="143">J4</text>
<text x="163.5" y="145.6">D4</text>
<text x="58.6" y="151.4">16.00 MHz</text>
<text x="163.5" y="156.1">D8</text>
<text x="163.5" y="161.3">D9</text>
<text x="67.5" y="162.7">C4</text>
<text x="163.5" y="163.9">D10</text>
<text x="163.5" y="166.5">D11</text>
<text x="178.7" y="164">CON4 R/A</text>
<text x="67.5" y="170.5">100 nF</text>
<text x="163.5" y="169.2">D12</text>
<text x="163.5" y="171.8">D13</text>
<text x="118.5" y="177">IC MCU 32KB</text>
<text x="186.5" y="179.7">RBBB Pro board schematic</text>
<text x="178.7" y="187.5">A</text>
<text x="186.5" y="187.5">Junaid Hasan - Orcad x Capture</text>
<text x="265" y="187.5">&lt;RevCo</text>
<text x="189.7" y="192.7">Monday, November 20, 2023</text>
<text x="241.5" y="192.7">1</text>
<text x="257.2" y="192.7">1</text>
</g>
<g font-size="2.3" fill="#000080">
<text x="91.1" y="38.6">1</text>
<text x="91.1" y="41.3">2</text>
<text x="95.8" y="40">VIN</text>
<text x="108.3" y="40">VOUT</text>
<text x="118.5" y="38.6">5</text>
<text x="91.1" y="43.9">3</text>
<text x="95.5" y="45.2">SHDN</text>
<text x="95.8" y="42.6">VSS (GND)</text>
<text x="111.5" y="45.2">NC</text>
<text x="118.5" y="43.9">4</text>
<text x="100.2" y="111.9">29</text>
<text x="106.2" y="113.2">PC6 (RESET)</text>
<text x="138.1" y="113.2">PC0 (ADC0)</text>
<text x="155.2" y="111.9">23</text>
<text x="100.2" y="119.8">20</text>
<text x="100.2" y="117.1">21</text>
<text x="106.2" y="118.4">GND</text>
<text x="138.1" y="115.8">PC1 (ADC1)</text>
<text x="138.1" y="118.4">PC2 (ADC2)</text>
<text x="155.2" y="114.5">24</text>
<text x="155.2" y="117.1">25</text>
<text x="155.2" y="119.8">26</text>
<text x="100.2" y="122.4">18</text>
<text x="106.2" y="123.7">AVCC</text>
<text x="106.2" y="121.1">AREF</text>
<text x="130.8" y="123.7">PC4 (ADC4 / SDA)</text>
<text x="138.1" y="121.1">PC3 (ADC3)</text>
<text x="155.2" y="122.4">27</text>
<text x="155.2" y="125">28</text>
<text x="101.5" y="130.2">7</text>
<text x="106.2" y="131.5">PB6 (XTAL1 / TOSC1)</text>
<text x="131.1" y="126.3">PC5 (ADC5 / SCL)</text>
<text x="145.2" y="128.9">ADC6</text>
<text x="145.2" y="131.5">ADC7</text>
<text x="155.2" y="127.6">19</text>
<text x="155.2" y="130.2">22</text>
<text x="47.9" y="137.3">Output</text>
<text x="57.6" y="137.8">Input</text>
<text x="139.4" y="136.8">PD0 (RXD)</text>
<text x="155.2" y="135.5">30</text>
<text x="43.9" y="138.1">3</text>
<text x="66.2" y="138.1">1</text>
<text x="101.5" y="138.1">8</text>
<text x="106.2" y="139.4">PB7 (XTAL2 / TOSC2)</text>
<text x="139.2" y="142">PD2 (INT0)</text>
<text x="139.7" y="139.4">PD1 (TXD)</text>
<text x="155.2" y="143.3">1</text>
<text x="155.2" y="138.1">31</text>
<text x="155.2" y="140.7">32</text>
<text x="56.9" y="148" transform="rotate(-90 56.9 148)">GND</text>
<text x="101.5" y="145.9">3</text>
<text x="101.5" y="148.5">5</text>
<text x="106.2" y="147.2">GND_1</text>
<text x="106.2" y="149.9">GND_2</text>
<text x="134.5" y="147.2">PD4 (XCK / T0)</text>
<text x="139.2" y="144.6">PD3 (INT1)</text>
<text x="141.8" y="149.6">PD5 (T1)</text>
<text x="155.2" y="145.9">2</text>
<text x="155.2" y="148.5">9</text>
<text x="55.5" y="152.7" transform="rotate(-90 55.5 152.7)">2</text>
<text x="101.5" y="151.2">4</text>
<text x="101.5" y="153.8">6</text>
<text x="106.2" y="152.4">VCC_1</text>
<text x="106.2" y="155.1">VCC_2</text>
<text x="139.2" y="152.2">PD6 (AIN0)</text>
<text x="139.2" y="154.8">PD7 (AIN1)</text>
<text x="155.2" y="151.2">10</text>
<text x="155.2" y="153.8">11</text>
<text x="140.8" y="160.1">PB0 (ICP)</text>
<text x="155.2" y="159">12</text>
<text x="155.2" y="161.6">13</text>
<text x="131.3" y="167.9">PB3 (MOSI / OC2)</text>
<text x="132.9" y="165.3">PB2 (SS / OC1B)</text>
<text x="138.4" y="162.7">PB1 (OC1A)</text>
<text x="155.2" y="164.3">14</text>
<text x="155.2" y="166.8">15</text>
<text x="138.6" y="170.5">PB4 (MISO)</text>
<text x="140" y="172.9">PB5 (SCK)</text>
<text x="155.2" y="169.5">16</text>
<text x="155.2" y="172.1">17</text>
</g>
<g font-size="2.3" fill="#800000">
<text x="176.1" y="177">Title</text>
<text x="176.1" y="184.9">Size</text>
<text x="186.5" y="184.9">Document Number</text>
<text x="262.4" y="184.9">Rev</text>
<text x="176.1" y="192.7">Date:</text>
<text x="228.4" y="192.7">Sheet</text>
<text x="249.3" y="192.7">of</text>
</g>
<g font-size="1.9">
<text x="46.6" y="9.4">5</text>
<text x="96.3" y="9.4">4</text>
<text x="146" y="9.4">3</text>
<text x="195.7" y="9.4">2</text>
<text x="245.4" y="9.4">1</text>
<text x="19.8" y="34.6">D</text>
<text x="270.9" y="34.6">D</text>
<text x="19.8" y="80.3">C</text>
<text x="270.9" y="80.3">C</text>
<text x="19.8" y="126.2">B</text>
<text x="270.9" y="126.2">B</text>
<text x="19.8" y="171.9">A</text>
<text x="270.9" y="171.9">A</text>
<text x="46.6" y="195.2">5</text>
<text x="96.3" y="195.2">4</text>
<text x="146" y="195.2">3</text>
<text x="195.7" y="195.2">2</text>
<text x="245.4" y="195.2">1</text>
</g>
</svg>
